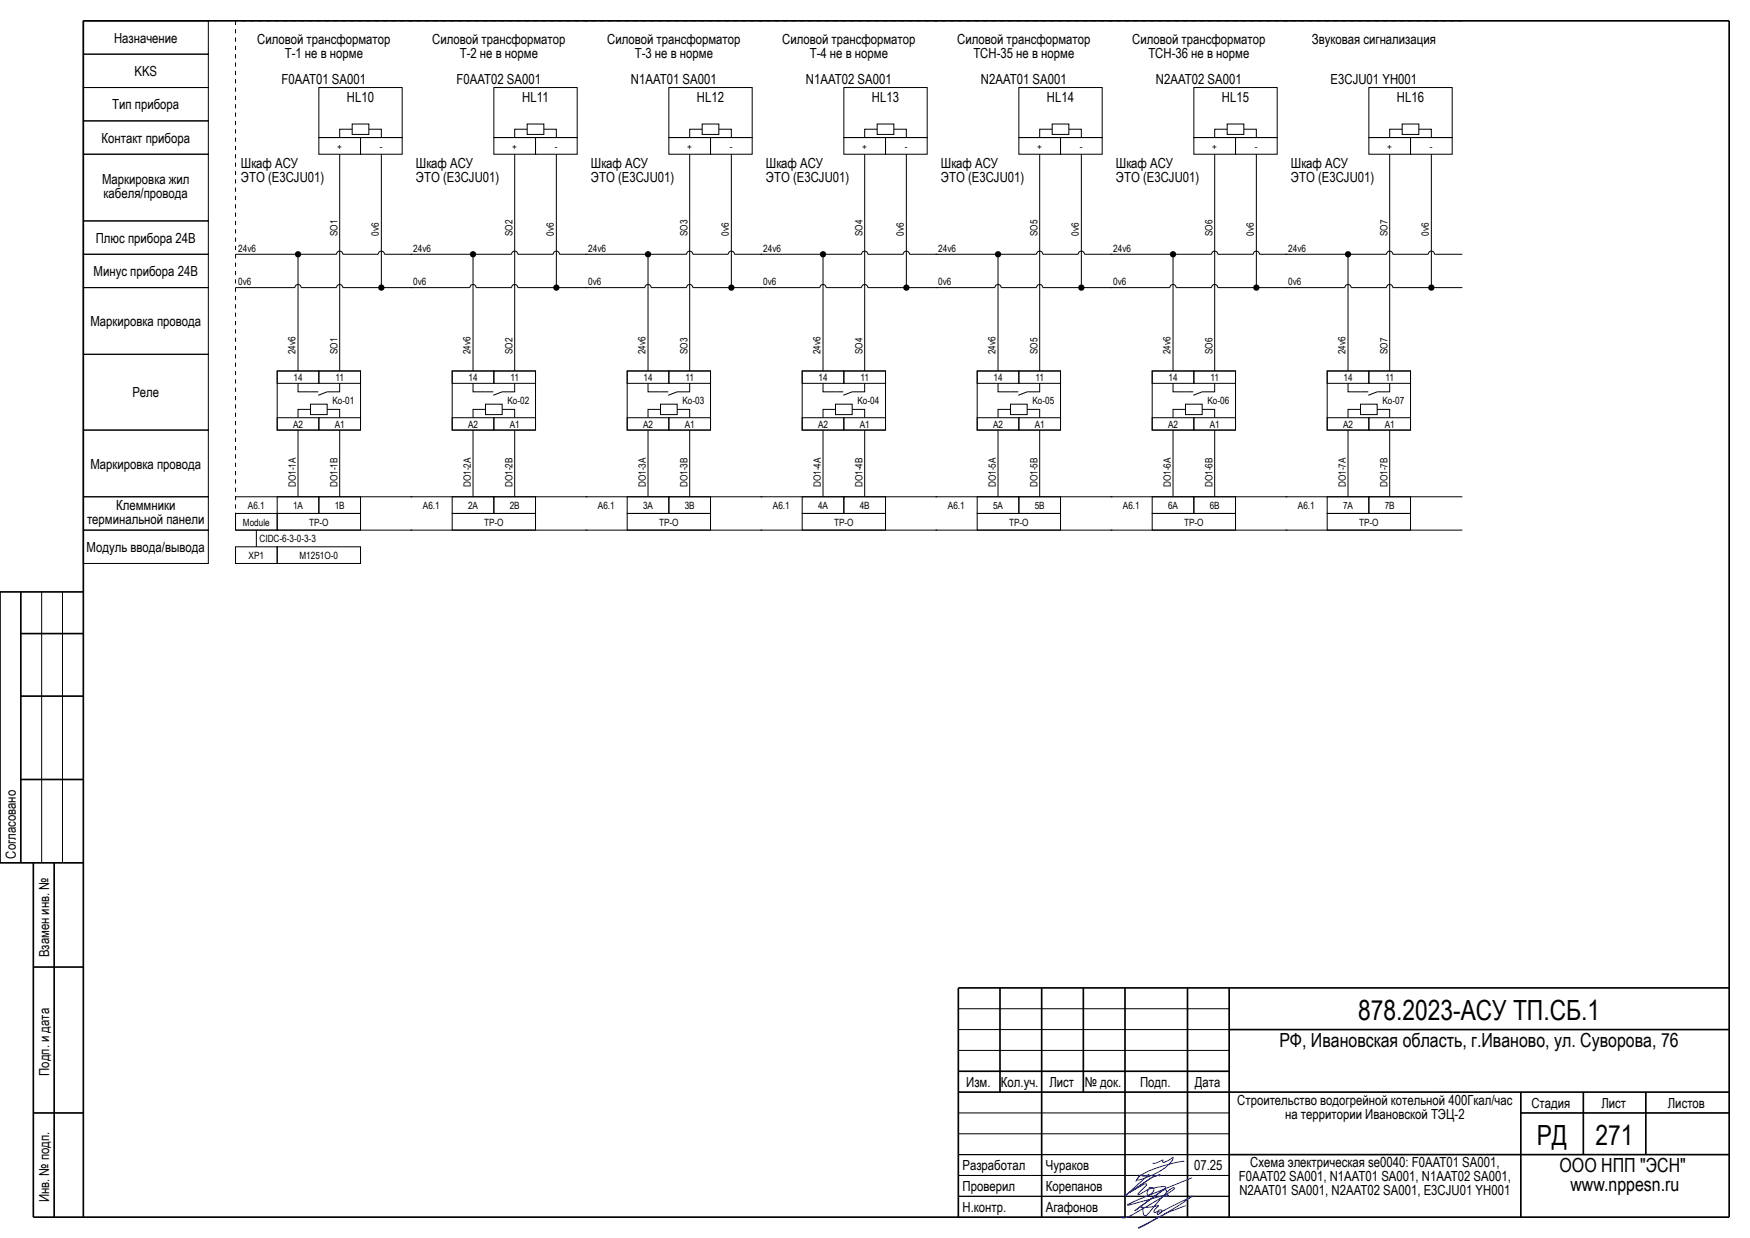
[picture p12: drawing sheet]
<svg xmlns="http://www.w3.org/2000/svg" width="420mm" height="297mm" viewBox="0 0 420 297" stroke-linecap="round" stroke-linejoin="round" font-family="sans-serif">
<g fill="#000" stroke="#000" stroke-width=".24">
<path d="M81.5 37v16zM91.5 37v16zM123.5 37v16zM133.5 37v16zM165.5 37v16zM175.5 37v16zM207.5 37v16zM217.5 37v16zM249.5 37v16zM259.5 37v16zM291.5 37v16zM301.5 37v16z"/>
<path d="M333.5 37v16zM343.5 37v16zM81.5 53v36zM91.5 53v15.6zM123.5 53v36zM133.5 53v15.6zM165.5 53v36zM175.5 53v15.6zM207.5 53v36zM217.5 53v15.6zM249.5 53v36zM259.5 53v15.6z"/>
<path d="M291.5 53v36zM301.5 53v15.6zM333.5 53v36zM343.5 53v15.6zM56.5 69h14.3zM56.5 61h24.3zM71.5 61.4v27.6zM72.3 69h8.5zM82.3 61h8.5zM82.3 69h16.7zM92.3 61h6.7zM98.5 69h14.3z"/>
<path d="M98.5 61h24.3zM113.5 61.4v27.6zM114.3 69h8.5zM124.3 61h8.5zM124.3 69h16.7zM134.3 61h6.7zM140.5 69h14.3zM140.5 61h24.3zM155.5 61.4v27.6zM156.3 69h8.5zM166.3 61h8.5zM166.3 69h16.7z"/>
<path d="M176.3 61h6.7zM182.5 69h14.3zM182.5 61h24.3zM197.5 61.4v27.6zM198.3 69h8.5zM208.3 61h8.5zM208.3 69h16.7zM218.3 61h6.7zM224.5 69h14.3zM224.5 61h24.3zM239.5 61.4v27.6zM240.3 69h8.5z"/>
<path d="M250.3 61h8.5zM250.3 69h16.7zM260.3 61h6.7zM266.5 69h14.3zM266.5 61h24.3zM281.5 61.4v27.6zM282.3 69h8.5zM292.3 61h8.5zM292.3 69h16.7zM302.3 61h6.7zM308.5 69h14.3zM308.5 61h24.3z"/>
<path d="M323.5 61.4v27.6zM324.3 69h8.5zM334.3 61h8.5zM334.3 69h16.7zM344.3 61h6.7zM56.5 119.2h42.5zM71.5 103.2v16zM81.5 103.2v16zM98.5 119.2h42.5zM113.5 103.2v16zM123.5 103.2v16zM140.5 119.2h42.5z"/>
<path d="M155.5 103.2v16zM165.5 103.2v16zM182.5 119.2h42.5zM197.5 103.2v16zM207.5 103.2v16zM224.5 119.2h42.5zM239.5 103.2v16zM249.5 103.2v16zM266.5 119.2h42.5zM281.5 103.2v16zM291.5 103.2v16zM308.5 119.2h42.5z"/>
<path d="M323.5 103.2v16zM333.5 103.2v16zM56.5 127.2h42.5zM61.5 127.2v4zM98.5 127.2h42.5zM140.5 127.2h42.5zM182.5 127.2h42.5zM224.5 127.2h42.5zM266.5 127.2h42.5zM308.5 127.2h42.5zM10 142v65zM15 142v65z"/>
<path d="M230 252h65zM230 247h65zM230 242h65zM230 277h65zM230 272h65zM230 267h65zM230 287h65zM230 282h65z"/>
</g>
<g fill="#000" stroke="#000" stroke-width=".4">
<path d="M20 5h395zM5 152h15zM5 167h15zM5 187h15zM5 142v65zM8 207v85zM13 207v85zM8 232h12zM230 237h185zM230 257h65zM295 247h120zM8 267h12z"/>
<path d="M230 262h185zM240 237v25zM260 237v25zM295 277h120zM365 267h50zM380 262v15zM395 262v15zM8 292h407zM20 5v287zM230 237v55zM250 237v55zM270 237v55z"/>
<path d="M285 237v55zM295 237v55zM365 262v30zM415 5v287z"/>
</g>
<path d="M20 142h-20v65h20" fill="none" stroke="#000" stroke-width=".4"/>
<path d="M284.2 278.7l-.1-.1a26.7 26.7 0 0 0-10.8 3.7l-.4 .8a14 14 0 0 0 8.5-4.9l.1-.6-2.1 1.3a.32 .32 0 0 1-.4-.2 .32 .32 0 0 1 .1-.4l-1.5 .7-1 .1M284.6 289.2a74 74 0 0 0-11.4 5.4l1.9-.9 4.7-2.6 6.4-4.1-.1 .1-7.4 3.7h-.4a.34 .34 0 0 1-.1-.4 .34 .34 0 0 1 .5-.1 .34 .34 0 0 1 .1 .4 .74 .74 0 0 1-1.1 .5l.4-.6h-.2a.72 .72 0 0 1-1 .1l1-1.5a9.8 9.8 0 0 1-4.2 .3v-.2a.9 .9 0 0 1 .6 1.2l.1 .4a.57 .57 0 0 0 .2 .7 .57 .57 0 0 0 .8-.2l1.1-1.3a20.9 20.9 0 0 1 4.9-5.1h.4l.1 .1-3.4 2.4-5.3 3.1a6.1 6.1 0 0 1-3.9 1.6v-.4M286.1 282.5l-13.4 5.5-2.1 1.1 9.4-2.5a.25 .25 0 0 1 .3 .2 .25 .25 0 0 1-.3 .3l-.3-.5 .3-.5a.48 .48 0 0 0-.1-.6 .48 .48 0 0 0-.6-.1l-7 5.1 7.5-5.6-.2-.2-.3-.1-3.4 .6-.1-.1a.65 .65 0 0 1 1 0 .65 .65 0 0 1-.2 1l-.8 .6a.48 .48 0 0 1-.5-.3 .48 .48 0 0 1 .1-.6l.2-.5-2.2 1.3-.3-.1 2.1-2.3a.56 .56 0 0 0-.9 .1l-3.2 1.8 5.3-3.6 2-.6-2 .6-6.4 4.4 5.7-5.1a1.72 1.72 0 0 1-2 .1l-1.1 1.6" fill="none" stroke="#00f" stroke-width=".24"/>
<path d="M56.5 5v122.2zM56.5 5h42.5zM98.5 5h42.5zM140.5 5h42.5zM182.5 5h42.5zM224.5 5h42.5zM266.5 5h42.5zM308.5 5h42.5z" fill="#000" stroke="#000" stroke-width=".24" stroke-dasharray="1 1" stroke-linecap="butt"/>
<g fill="none" stroke="#000" stroke-width=".24">
<path d="M20 13h30v8h-30zM20 5h30v8h-30zM20 37h30v16h-30zM20 29h30v8h-30zM20 21h30v8h-30zM76.5 33h10v4h-10zM76.5 21h20v12h-20zM84.5 29.8h4v2.4h-4zM84.5 31h-3v2M86.5 33h10v4h-10zM88.5 31h3v2M118.5 33h10v4h-10z"/>
<path d="M118.5 21h20v12h-20zM126.5 29.8h4v2.4h-4zM126.5 31h-3v2M128.5 33h10v4h-10zM130.5 31h3v2M160.5 33h10v4h-10zM160.5 21h20v12h-20zM168.5 29.8h4v2.4h-4zM168.5 31h-3v2M170.5 33h10v4h-10zM172.5 31h3v2M202.5 33h10v4h-10z"/>
<path d="M202.5 21h20v12h-20zM210.5 29.8h4v2.4h-4zM210.5 31h-3v2M212.5 33h10v4h-10zM214.5 31h3v2M244.5 33h10v4h-10zM244.5 21h20v12h-20zM252.5 29.8h4v2.4h-4zM252.5 31h-3v2M254.5 33h10v4h-10zM256.5 31h3v2M286.5 33h10v4h-10z"/>
<path d="M286.5 21h20v12h-20zM294.5 29.8h4v2.4h-4zM294.5 31h-3v2M296.5 33h10v4h-10zM298.5 31h3v2M328.5 33h10v4h-10zM328.5 21h20v12h-20zM336.5 29.8h4v2.4h-4zM336.5 31h-3v2M338.5 33h10v4h-10zM340.5 31h3v2M20 53h30v8h-30z"/>
<path d="M20 69h30v16h-30zM20 61h30v8h-30zM70.8 69a.75 .75 0 0 1 .7-.7 .75 .75 0 0 1 .8 .7M80.8 61a.75 .75 0 0 1 .7-.7 .75 .75 0 0 1 .8 .7M80.8 69a.75 .75 0 0 1 .7-.7 .75 .75 0 0 1 .8 .7M90.8 61a.75 .75 0 0 1 .7-.7 .75 .75 0 0 1 .8 .7M112.8 69a.75 .75 0 0 1 .7-.7 .75 .75 0 0 1 .8 .7M122.8 61a.75 .75 0 0 1 .7-.7 .75 .75 0 0 1 .8 .7M122.8 69a.75 .75 0 0 1 .7-.7 .75 .75 0 0 1 .8 .7M132.8 61a.75 .75 0 0 1 .7-.7 .75 .75 0 0 1 .8 .7M154.8 69a.75 .75 0 0 1 .7-.7 .75 .75 0 0 1 .8 .7M164.8 61a.75 .75 0 0 1 .7-.7 .75 .75 0 0 1 .8 .7"/>
<path d="M164.8 69a.75 .75 0 0 1 .7-.7 .75 .75 0 0 1 .8 .7M174.8 61a.75 .75 0 0 1 .7-.7 .75 .75 0 0 1 .8 .7M196.8 69a.75 .75 0 0 1 .7-.7 .75 .75 0 0 1 .8 .7M206.8 61a.75 .75 0 0 1 .7-.7 .75 .75 0 0 1 .8 .7M206.8 69a.75 .75 0 0 1 .7-.7 .75 .75 0 0 1 .8 .7M216.8 61a.75 .75 0 0 1 .7-.7 .75 .75 0 0 1 .8 .7M238.8 69a.75 .75 0 0 1 .7-.7 .75 .75 0 0 1 .8 .7M248.8 61a.75 .75 0 0 1 .7-.7 .75 .75 0 0 1 .8 .7M248.8 69a.75 .75 0 0 1 .7-.7 .75 .75 0 0 1 .8 .7M258.8 61a.75 .75 0 0 1 .7-.7 .75 .75 0 0 1 .8 .7M280.8 69a.75 .75 0 0 1 .7-.7 .75 .75 0 0 1 .8 .7M290.8 61a.75 .75 0 0 1 .7-.7 .75 .75 0 0 1 .8 .7"/>
<path d="M290.8 69a.75 .75 0 0 1 .7-.7 .75 .75 0 0 1 .8 .7M300.8 61a.75 .75 0 0 1 .7-.7 .75 .75 0 0 1 .8 .7M322.8 69a.75 .75 0 0 1 .7-.7 .75 .75 0 0 1 .8 .7M332.8 61a.75 .75 0 0 1 .7-.7 .75 .75 0 0 1 .8 .7M332.8 69a.75 .75 0 0 1 .7-.7 .75 .75 0 0 1 .8 .7M342.8 61a.75 .75 0 0 1 .7-.7 .75 .75 0 0 1 .8 .7M20 85h30v18.2h-30zM66.5 89h20v14.2h-20zM66.5 89h10v3h-10zM71.5 92v2h4.9M74.5 97h4v2.5h-4zM74.5 98.2h-3v2"/>
<path d="M76.5 89h10v3h-10zM78.5 98.2h3v2M81.5 92v2h-3l-2.1 .8M108.5 89h20v14.2h-20zM108.5 89h10v3h-10zM113.5 92v2h4.9M116.5 97h4v2.5h-4zM116.5 98.2h-3v2M118.5 89h10v3h-10zM120.5 98.2h3v2M123.5 92v2h-3l-2.1 .8M150.5 89h20v14.2h-20z"/>
<path d="M150.5 89h10v3h-10zM155.5 92v2h4.9M158.5 97h4v2.5h-4zM158.5 98.2h-3v2M160.5 89h10v3h-10zM162.5 98.2h3v2M165.5 92v2h-3l-2.1 .8M192.5 89h20v14.2h-20zM192.5 89h10v3h-10zM197.5 92v2h4.9M200.5 97h4v2.5h-4zM200.5 98.2h-3v2"/>
<path d="M202.5 89h10v3h-10zM204.5 98.2h3v2M207.5 92v2h-3l-2.1 .8M234.5 89h20v14.2h-20zM234.5 89h10v3h-10zM239.5 92v2h4.9M242.5 97h4v2.5h-4zM242.5 98.2h-3v2M244.5 89h10v3h-10zM246.5 98.2h3v2M249.5 92v2h-3l-2.1 .8M276.5 89h20v14.2h-20z"/>
<path d="M276.5 89h10v3h-10zM281.5 92v2h4.9M284.5 97h4v2.5h-4zM284.5 98.2h-3v2M286.5 89h10v3h-10zM288.5 98.2h3v2M291.5 92v2h-3l-2.1 .8M318.5 89h20v14.2h-20zM318.5 89h10v3h-10zM323.5 92v2h4.9M326.5 97h4v2.5h-4zM326.5 98.2h-3v2"/>
<path d="M328.5 89h10v3h-10zM330.5 98.2h3v2M333.5 92v2h-3l-2.1 .8M20 119.2h30v8h-30zM20 103.2h30v16h-30zM66.5 119.2h10v4h-10zM66.5 100.2h10v3h-10zM76.5 100.2h10v3h-10zM76.5 119.2h10v4h-10zM108.5 119.2h10v4h-10zM108.5 100.2h10v3h-10zM118.5 100.2h10v3h-10z"/>
<path d="M118.5 119.2h10v4h-10zM150.5 119.2h10v4h-10zM150.5 100.2h10v3h-10zM160.5 100.2h10v3h-10zM160.5 119.2h10v4h-10zM192.5 119.2h10v4h-10zM192.5 100.2h10v3h-10zM202.5 100.2h10v3h-10zM202.5 119.2h10v4h-10zM234.5 119.2h10v4h-10zM234.5 100.2h10v3h-10zM244.5 100.2h10v3h-10z"/>
<path d="M244.5 119.2h10v4h-10zM276.5 119.2h10v4h-10zM276.5 100.2h10v3h-10zM286.5 100.2h10v3h-10zM286.5 119.2h10v4h-10zM318.5 119.2h10v4h-10zM318.5 100.2h10v3h-10zM328.5 100.2h10v3h-10zM328.5 119.2h10v4h-10zM20 127.2h30v8h-30zM56.5 123.2h10v4h-10zM56.5 131.2h10v4h-10z"/>
<path d="M66.5 131.2h20v4h-20zM66.5 123.2h20v4h-20zM108.5 123.2h20v4h-20zM150.5 123.2h20v4h-20zM192.5 123.2h20v4h-20zM234.5 123.2h20v4h-20zM276.5 123.2h20v4h-20zM318.5 123.2h20v4h-20z"/>
</g>
<g fill="none" stroke="#000" stroke-width=".7" stroke-linecap="butt">
<circle cx="71.5" cy="61" r=".4"/>
<circle cx="91.5" cy="69" r=".4"/>
<circle cx="113.5" cy="61" r=".4"/>
<circle cx="133.5" cy="69" r=".4"/>
<circle cx="155.5" cy="61" r=".4"/>
<circle cx="175.5" cy="69" r=".4"/>
<circle cx="197.5" cy="61" r=".4"/>
<circle cx="217.5" cy="69" r=".4"/>
<circle cx="239.5" cy="61" r=".4"/>
<circle cx="259.5" cy="69" r=".4"/>
<circle cx="281.5" cy="61" r=".4"/>
<circle cx="301.5" cy="69" r=".4"/>
<circle cx="323.5" cy="61" r=".4"/>
<circle cx="343.5" cy="69" r=".4"/>
</g>
<g font-size="6.7">
<text x="325.9" y="244.6">878.2023-АСУ ТП.СБ.1</text>
<text x="368.8" y="274.7">РД</text>
<text x="382.9" y="274.6">271</text>
</g>
<g font-size="4.7">
<text x="307" y="251.1">РФ, Ивановская область, г.Иваново, ул. Суворова, 76</text>
<text x="374.3" y="281.1">ООО НПП &quot;ЭСН&quot;</text>
<text x="376.9" y="285.8">www.nppesn.ru</text>
</g>
<g font-size="3.3">
<text x="27.4" y="10.3">Назначение</text>
<text x="61.7" y="10.5">Силовой трансформатор</text>
<text x="103.7" y="10.5">Силовой трансформатор</text>
<text x="145.7" y="10.5">Силовой трансформатор</text>
<text x="187.7" y="10.5">Силовой трансформатор</text>
<text x="229.7" y="10.5">Силовой трансформатор</text>
<text x="271.7" y="10.5">Силовой трансформатор</text>
<text x="314.8" y="10.5">Звуковая сигнализация</text>
<text x="68.3" y="13.8">Т-1 не в норме</text>
<text x="110.3" y="13.8">Т-2 не в норме</text>
<text x="152.3" y="13.8">Т-3 не в норме</text>
<text x="194.3" y="13.8">Т-4 не в норме</text>
<text x="233.6" y="13.8">ТСН-35 не в норме</text>
<text x="275.6" y="13.8">ТСН-36 не в норме</text>
<text x="32.3" y="18.3">KKS</text>
<text x="67.6" y="20.2">F0AAT01 SA001</text>
<text x="109.6" y="20.2">F0AAT02 SA001</text>
<text x="151.4" y="20.2">N1AAT01 SA001</text>
<text x="193.4" y="20.2">N1AAT02 SA001</text>
<text x="235.4" y="20.2">N2AAT01 SA001</text>
<text x="277.4" y="20.2">N2AAT02 SA001</text>
<text x="319.3" y="20.2">E3CJU01 YH001</text>
<text x="27" y="26.2">Тип прибора</text>
<text x="83.3" y="24.4">HL10</text>
<text x="125.4" y="24.4">HL11</text>
<text x="167.3" y="24.4">HL12</text>
<text x="209.3" y="24.4">HL13</text>
<text x="251.3" y="24.4">HL14</text>
<text x="293.3" y="24.4">HL15</text>
<text x="335.3" y="24.4">HL16</text>
<text x="24.4" y="34.2">Контакт прибора</text>
<text x="57.8" y="40.3">Шкаф АСУ</text>
<text x="99.8" y="40.3">Шкаф АСУ</text>
<text x="141.8" y="40.3">Шкаф АСУ</text>
<text x="183.8" y="40.3">Шкаф АСУ</text>
<text x="225.8" y="40.3">Шкаф АСУ</text>
<text x="267.8" y="40.3">Шкаф АСУ</text>
<text x="309.8" y="40.3">Шкаф АСУ</text>
<text x="24.5" y="44.2">Маркировка жил</text>
<text x="24.9" y="47.6">кабеля/провода</text>
<text x="57.8" y="43.7">ЭТО (E3CJU01)</text>
<text x="99.8" y="43.7">ЭТО (E3CJU01)</text>
<text x="141.8" y="43.7">ЭТО (E3CJU01)</text>
<text x="183.8" y="43.7">ЭТО (E3CJU01)</text>
<text x="225.8" y="43.7">ЭТО (E3CJU01)</text>
<text x="267.8" y="43.7">ЭТО (E3CJU01)</text>
<text x="309.8" y="43.7">ЭТО (E3CJU01)</text>
<text x="23" y="58.2">Плюс прибора 24В</text>
<text x="22.5" y="66.2">Минус прибора 24В</text>
<text x="21.7" y="78.3">Маркировка провода</text>
<text x="31.8" y="95.3">Реле</text>
<text x="21.7" y="112.5">Маркировка провода</text>
<text x="20.9" y="125.8">терминальной панели</text>
<text x="27.9" y="122.4">Клеммники</text>
<text x="20.8" y="132.4">Модуль ввода/вывода</text>
<text x="3.8" y="206" transform="rotate(-90 3.8 206)">Согласовано</text>
<text x="11.8" y="229.7" transform="rotate(-90 11.8 229.7)">Взамен инв. №</text>
<text x="11.8" y="258.1" transform="rotate(-90 11.8 258.1)">Подп. и дата</text>
<text x="231.9" y="260.8">Изм.</text>
<text x="240.2" y="260.8">Кол.уч.</text>
<text x="251.8" y="260.8">Лист</text>
<text x="260.4" y="260.8">№ док.</text>
<text x="273.6" y="260.8">Подп.</text>
<text x="286.8" y="260.8">Дата</text>
<text x="296.9" y="265.1">Строительство водогрейной котельной 400Гкал/час</text>
<text x="308.4" y="268.4">на территории Ивановской ТЭЦ-2</text>
<text x="367.5" y="265.8">Стадия</text>
<text x="384.3" y="265.8">Лист</text>
<text x="400.3" y="265.8">Листов</text>
<text x="231" y="280.7">Разработал</text>
<text x="251" y="280.8">Чураков</text>
<text x="286.6" y="280.8">07.25</text>
<text x="300.1" y="280.1">Схема электрическая se0040: F0AAT01 SA001,</text>
<text x="231" y="285.8">Проверил</text>
<text x="251" y="285.8">Корепанов</text>
<text x="297.3" y="283.4">F0AAT02 SA001, N1AAT01 SA001, N1AAT02 SA001,</text>
<text x="297.5" y="286.7">N2AAT01 SA001, N2AAT02 SA001, E3CJU01 YH001</text>
<text x="11.8" y="288.5" transform="rotate(-90 11.8 288.5)">Инв. № подп.</text>
<text x="231" y="290.8">Н.контр.</text>
<text x="251" y="290.8">Агафонов</text>
</g>
<g font-size="2.4">
<text x="81" y="35.9">+</text>
<text x="91.2" y="35.9">-</text>
<text x="123" y="35.9">+</text>
<text x="133.2" y="35.9">-</text>
<text x="165" y="35.9">+</text>
<text x="175.2" y="35.9">-</text>
<text x="207" y="35.9">+</text>
<text x="217.2" y="35.9">-</text>
<text x="249" y="35.9">+</text>
<text x="259.2" y="35.9">-</text>
<text x="291" y="35.9">+</text>
<text x="301.2" y="35.9">-</text>
<text x="333" y="35.9">+</text>
<text x="343.2" y="35.9">-</text>
<text x="81" y="56.6" transform="rotate(-90 81 56.6)">SO1</text>
<text x="91" y="56.6" transform="rotate(-90 91 56.6)">0v6</text>
<text x="123" y="56.6" transform="rotate(-90 123 56.6)">SO2</text>
<text x="133" y="56.6" transform="rotate(-90 133 56.6)">0v6</text>
<text x="165" y="56.6" transform="rotate(-90 165 56.6)">SO3</text>
<text x="175" y="56.6" transform="rotate(-90 175 56.6)">0v6</text>
<text x="207" y="56.6" transform="rotate(-90 207 56.6)">SO4</text>
<text x="217" y="56.6" transform="rotate(-90 217 56.6)">0v6</text>
<text x="249" y="56.6" transform="rotate(-90 249 56.6)">SO5</text>
<text x="259" y="56.6" transform="rotate(-90 259 56.6)">0v6</text>
<text x="291" y="56.6" transform="rotate(-90 291 56.6)">SO6</text>
<text x="301" y="56.6" transform="rotate(-90 301 56.6)">0v6</text>
<text x="333" y="56.6" transform="rotate(-90 333 56.6)">SO7</text>
<text x="343" y="56.6" transform="rotate(-90 343 56.6)">0v6</text>
<text x="57.2" y="60.4">24v6</text>
<text x="99.2" y="60.4">24v6</text>
<text x="141.2" y="60.4">24v6</text>
<text x="183.2" y="60.4">24v6</text>
<text x="225.2" y="60.4">24v6</text>
<text x="267.2" y="60.4">24v6</text>
<text x="309.2" y="60.4">24v6</text>
<text x="57.2" y="68.4">0v6</text>
<text x="99.2" y="68.4">0v6</text>
<text x="141.2" y="68.4">0v6</text>
<text x="183.2" y="68.4">0v6</text>
<text x="225.2" y="68.4">0v6</text>
<text x="267.2" y="68.4">0v6</text>
<text x="309.2" y="68.4">0v6</text>
<text x="71" y="85" transform="rotate(-90 71 85)">24v6</text>
<text x="81" y="85" transform="rotate(-90 81 85)">SO1</text>
<text x="113" y="85" transform="rotate(-90 113 85)">24v6</text>
<text x="123" y="85" transform="rotate(-90 123 85)">SO2</text>
<text x="155" y="85" transform="rotate(-90 155 85)">24v6</text>
<text x="165" y="85" transform="rotate(-90 165 85)">SO3</text>
<text x="197" y="85" transform="rotate(-90 197 85)">24v6</text>
<text x="207" y="85" transform="rotate(-90 207 85)">SO4</text>
<text x="239" y="85" transform="rotate(-90 239 85)">24v6</text>
<text x="249" y="85" transform="rotate(-90 249 85)">SO5</text>
<text x="281" y="85" transform="rotate(-90 281 85)">24v6</text>
<text x="291" y="85" transform="rotate(-90 291 85)">SO6</text>
<text x="323" y="85" transform="rotate(-90 323 85)">24v6</text>
<text x="333" y="85" transform="rotate(-90 333 85)">SO7</text>
<text x="70.4" y="91.4">14</text>
<text x="80.5" y="91.4">11</text>
<text x="112.4" y="91.4">14</text>
<text x="122.5" y="91.4">11</text>
<text x="154.4" y="91.4">14</text>
<text x="164.5" y="91.4">11</text>
<text x="196.4" y="91.4">14</text>
<text x="206.5" y="91.4">11</text>
<text x="238.4" y="91.4">14</text>
<text x="248.5" y="91.4">11</text>
<text x="280.4" y="91.4">14</text>
<text x="290.5" y="91.4">11</text>
<text x="322.4" y="91.4">14</text>
<text x="332.5" y="91.4">11</text>
<text x="79.8" y="96.9">Ko-01</text>
<text x="121.8" y="96.9">Ko-02</text>
<text x="163.8" y="96.9">Ko-03</text>
<text x="205.8" y="96.9">Ko-04</text>
<text x="247.8" y="96.9">Ko-05</text>
<text x="289.8" y="96.9">Ko-06</text>
<text x="331.8" y="96.9">Ko-07</text>
<text x="70.3" y="102.6">A2</text>
<text x="80.3" y="102.6">A1</text>
<text x="112.3" y="102.6">A2</text>
<text x="122.3" y="102.6">A1</text>
<text x="154.3" y="102.6">A2</text>
<text x="164.3" y="102.6">A1</text>
<text x="196.3" y="102.6">A2</text>
<text x="206.3" y="102.6">A1</text>
<text x="238.3" y="102.6">A2</text>
<text x="248.3" y="102.6">A1</text>
<text x="280.3" y="102.6">A2</text>
<text x="290.3" y="102.6">A1</text>
<text x="322.3" y="102.6">A2</text>
<text x="332.3" y="102.6">A1</text>
<text x="71" y="116.9" transform="rotate(-90 71 116.9)">DO1-1A</text>
<text x="81" y="116.9" transform="rotate(-90 81 116.9)">DO1-1B</text>
<text x="113" y="116.9" transform="rotate(-90 113 116.9)">DO1-2A</text>
<text x="123" y="116.9" transform="rotate(-90 123 116.9)">DO1-2B</text>
<text x="155" y="116.9" transform="rotate(-90 155 116.9)">DO1-3A</text>
<text x="165" y="116.9" transform="rotate(-90 165 116.9)">DO1-3B</text>
<text x="197" y="116.9" transform="rotate(-90 197 116.9)">DO1-4A</text>
<text x="207" y="116.9" transform="rotate(-90 207 116.9)">DO1-4B</text>
<text x="239" y="116.9" transform="rotate(-90 239 116.9)">DO1-5A</text>
<text x="249" y="116.9" transform="rotate(-90 249 116.9)">DO1-5B</text>
<text x="281" y="116.9" transform="rotate(-90 281 116.9)">DO1-6A</text>
<text x="291" y="116.9" transform="rotate(-90 291 116.9)">DO1-6B</text>
<text x="323" y="116.9" transform="rotate(-90 323 116.9)">DO1-7A</text>
<text x="333" y="116.9" transform="rotate(-90 333 116.9)">DO1-7B</text>
<text x="59.5" y="122.1">A6.1</text>
<text x="70.3" y="122.1">1A</text>
<text x="80.3" y="122.1">1B</text>
<text x="101.5" y="122.1">A6.1</text>
<text x="112.3" y="122.1">2A</text>
<text x="122.3" y="122.1">2B</text>
<text x="143.5" y="122.1">A6.1</text>
<text x="154.3" y="122.1">3A</text>
<text x="164.3" y="122.1">3B</text>
<text x="185.5" y="122.1">A6.1</text>
<text x="196.3" y="122.1">4A</text>
<text x="206.3" y="122.1">4B</text>
<text x="227.5" y="122.1">A6.1</text>
<text x="238.3" y="122.1">5A</text>
<text x="248.3" y="122.1">5B</text>
<text x="269.5" y="122.1">A6.1</text>
<text x="280.3" y="122.1">6A</text>
<text x="290.3" y="122.1">6B</text>
<text x="311.5" y="122.1">A6.1</text>
<text x="322.3" y="122.1">7A</text>
<text x="332.3" y="122.1">7B</text>
<text x="58.3" y="126.1">Module</text>
<text x="62.3" y="130.1">CIDC-6-3-0-3-3</text>
<text x="74.2" y="126.1">TP-O</text>
<text x="116.2" y="126.1">TP-O</text>
<text x="158.2" y="126.1">TP-O</text>
<text x="200.2" y="126.1">TP-O</text>
<text x="242.2" y="126.1">TP-O</text>
<text x="284.2" y="126.1">TP-O</text>
<text x="326.2" y="126.1">TP-O</text>
<text x="59.7" y="134.1">XP1</text>
<text x="71.9" y="134.1">M1251O-0</text>
</g>
</svg>
